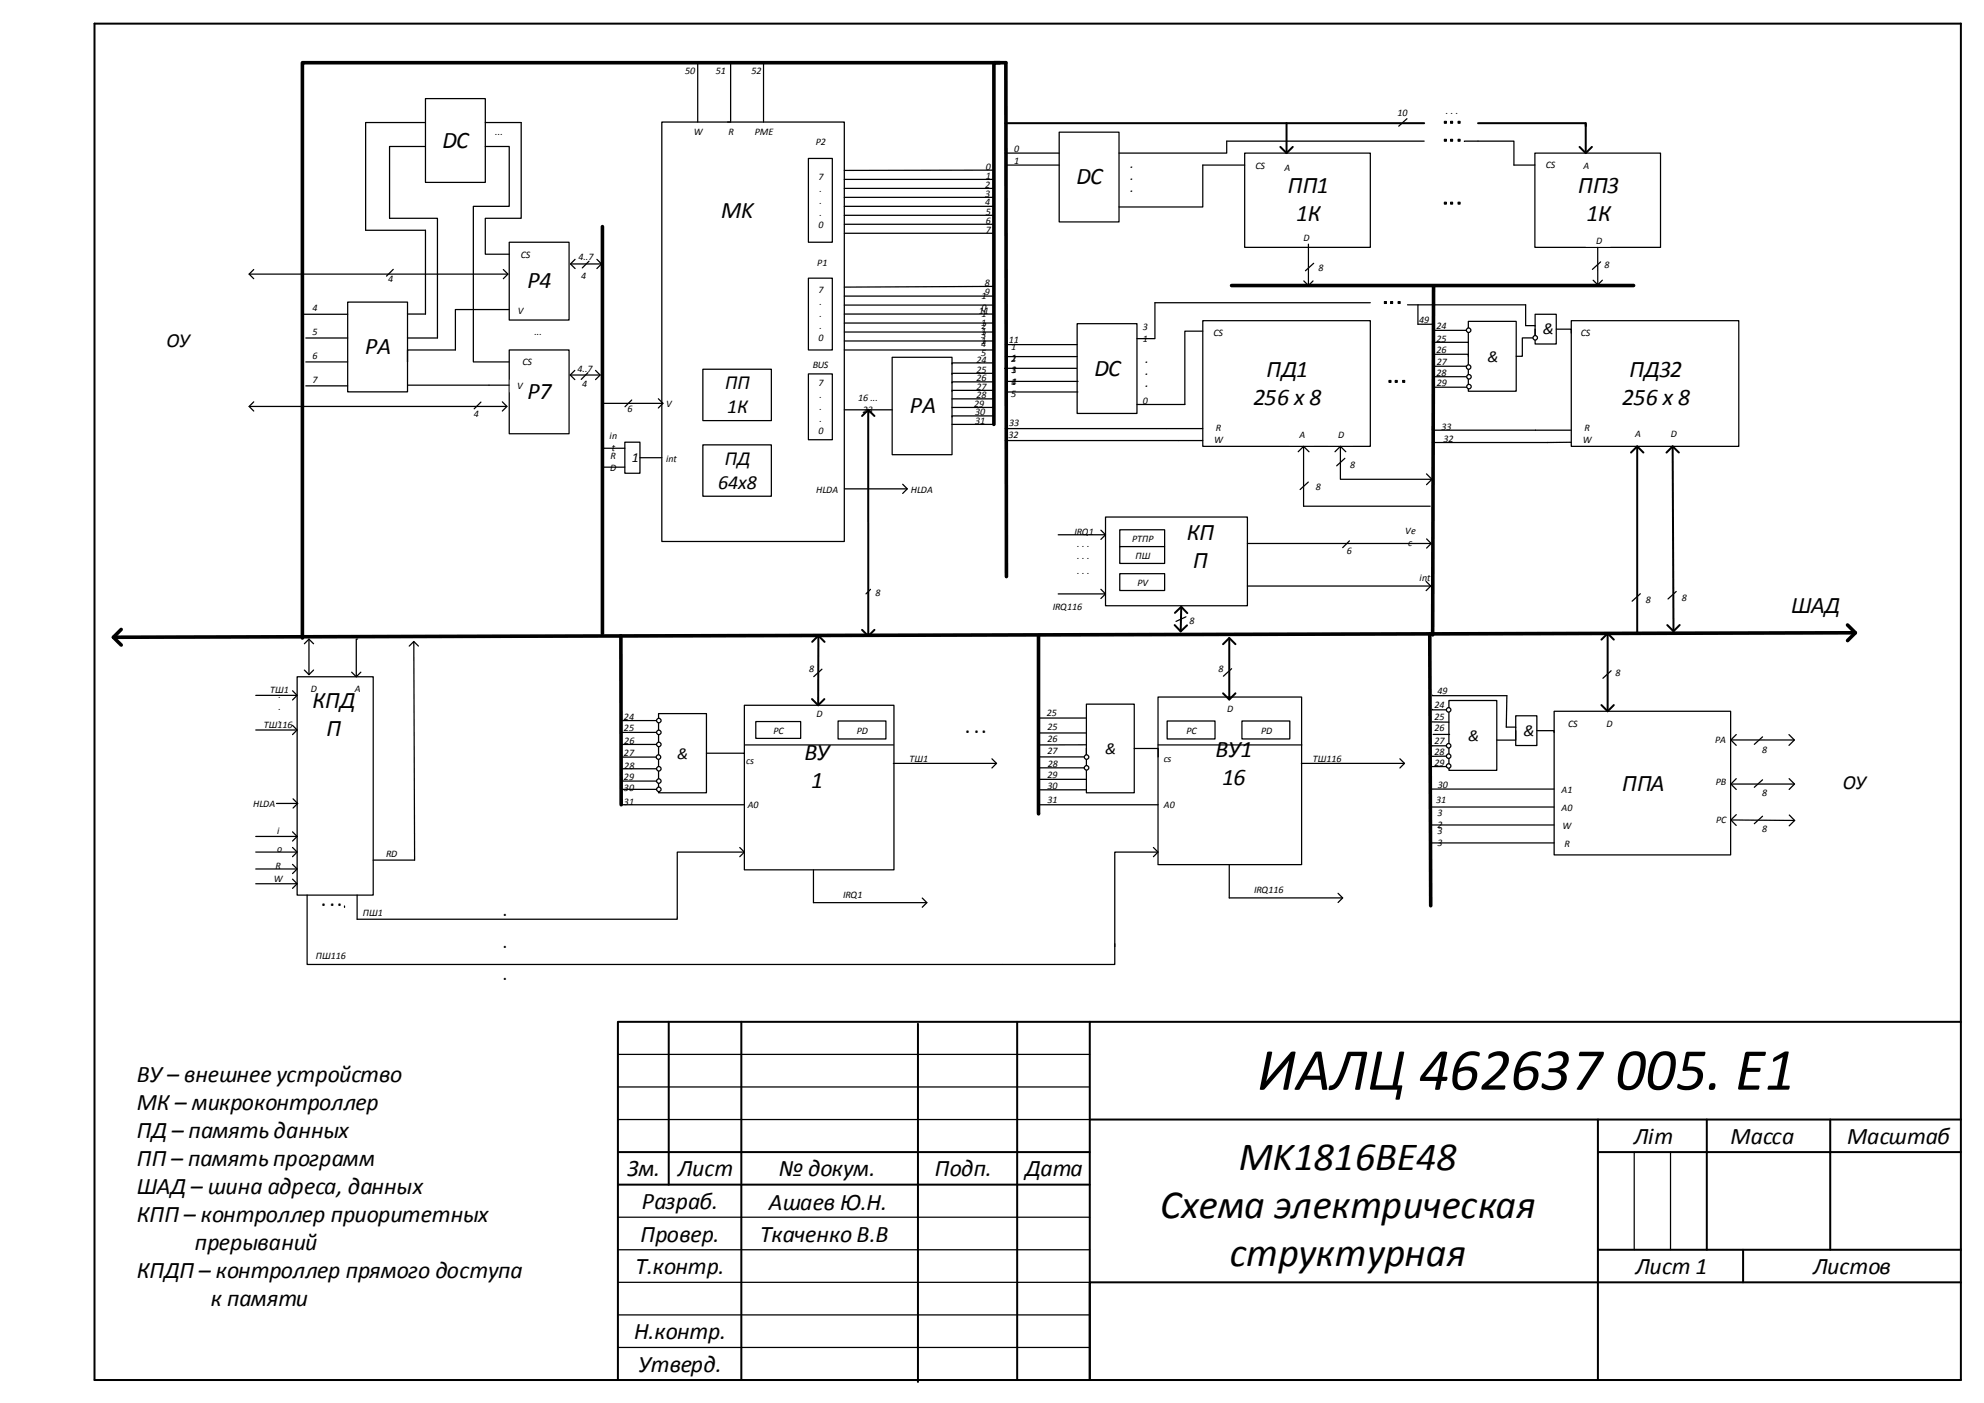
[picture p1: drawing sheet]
<svg xmlns="http://www.w3.org/2000/svg" width="420mm" height="297mm" viewBox="0 0 420 297" stroke-linecap="round" stroke-linejoin="round" font-family="sans-serif">
<g fill="none" stroke="#000" stroke-width=".42">
<path d="M20 5h395v287h-395zM141.5 216.2v34.5M156.9 216.2v75.8M194.3 216.6v75.8M215.3 216.2v75.8M230.6 216.2h-99.8v75.8M415 216.2h-184.4v75.8v-20.7h184.4M230.6 236.9h184.4M338.2 236.9v55.1M361.2 236.9v27.5M387.3 236.9v27.5M130.8 243.8h99.8"/>
<path d="M130.8 250.7h99.8M338.2 243.8h76.8M338.2 264.4h76.8M368.9 264.4v6.9"/>
</g>
<path d="M130.8 236.9h99.8M130.8 230h99.8M130.8 223.1h99.8M130.8 257.6h99.8M345.9 243.8v20.6M353.5 243.8v20.6M130.8 278.2h99.8M130.8 264.4h99.8M130.8 271.3h99.8M130.8 285.1h99.8" fill="none" stroke="#000" stroke-width=".26"/>
<path d="M90 20.9h12.7v17.7h-12.7z" fill-rule="evenodd" fill="#fff"/>
<path d="M90 20.9h12.7v17.7h-12.7z" fill="none" stroke="#000" stroke-width=".26"/>
<path d="M107.8 51.3h12.6v16.4h-12.6z" fill-rule="evenodd" fill="#fff"/>
<path d="M107.8 51.3h12.6v16.4h-12.6z" fill="none" stroke="#000" stroke-width=".26"/>
<path d="M107.8 74.1h12.6v17.7h-12.6z" fill-rule="evenodd" fill="#fff"/>
<path d="M107.8 74.1h12.6v17.7h-12.6z" fill="none" stroke="#000" stroke-width=".26"/>
<path d="M140.1 25.8h38.6v88.8h-38.6z" fill-rule="evenodd" fill="#fff"/>
<path d="M140.1 25.8h38.6v88.8h-38.6z" fill="none" stroke="#000" stroke-width=".26"/>
<path d="M171.1 33.5h5.1v17.8h-5.1z" fill-rule="evenodd" fill="#fff"/>
<path d="M171.1 33.5h5.1v17.8h-5.1z" fill="none" stroke="#000" stroke-width=".26"/>
<path d="M171.1 58.9h5.1v15.2h-5.1z" fill-rule="evenodd" fill="#fff"/>
<path d="M171.1 58.9h5.1v15.2h-5.1z" fill="none" stroke="#000" stroke-width=".26"/>
<path d="M171.1 79.1h5.1v13.9h-5.1z" fill-rule="evenodd" fill="#fff"/>
<path d="M171.1 79.1h5.1v13.9h-5.1z" fill="none" stroke="#000" stroke-width=".26"/>
<path d="M73.6 63.9h12.6v19h-12.6z" fill-rule="evenodd" fill="#fff"/>
<path d="M102.7 25.9h7.6v20.3h-7.6v7.6h5.1M102.7 31h5.1v12.7h-7.6v32.9h7.6M73.6 63.9h12.6v19h-12.6z" fill="none" stroke="#000" stroke-width=".26"/>
<path d="M127.5 47.9v86.2zM25.6 133.2l-1.6 1.6 1.7 1.7M391 132.2l1.7 1.7-1.7 1.6M392.7 133.9l-368.7 .9" fill="none" stroke="#000" stroke-width=".76"/>
<path d="M245.1 147.5h30.4v35.4h-30.4z" fill-rule="evenodd" fill="#fff"/>
<path d="M245.1 147.5h30.4v35.4h-30.4zM245.1 157.6h30.4" fill="none" stroke="#000" stroke-width=".26"/>
<path d="M247 152.6h10.1v3.8h-10.1z" fill-rule="evenodd" fill="#fff"/>
<path d="M247 152.6h10.1v3.8h-10.1z" fill="none" stroke="#000" stroke-width=".26"/>
<path d="M262.8 152.6h10.2v3.8h-10.2z" fill-rule="evenodd" fill="#fff"/>
<path d="M178.7 38h31.6v1.9M178.7 39.9h31.6v2.5M210.3 36l-31.6 .1M178.7 41.8h31.6v3.1M178.7 43.7h31.6v2.5M178.7 45.6h31.6v3.8v-1.9h-31.6M178.7 49.4h31.6v3.1M262.8 152.6h10.2v3.8h-10.2z" fill="none" stroke="#000" stroke-width=".26"/>
<path d="M211.6 13.3h-1.3v76.5M213 122l-.1-108.7h-148.9v121.7" fill="none" stroke="#000" stroke-width=".76"/>
<path d="M188.8 75.6h12.7v20.6h-12.7z" fill-rule="evenodd" fill="#fff"/>
<path d="M178.7 62.7h31.6v1.9M178.7 64.6h31.6v2.5M178.7 66.5h31.6v3.1M178.7 68.4h31.6v2.5M178.7 70.3h31.6v3.8v-1.9h-31.6M178.7 74.1h31.6v3.1M188.8 75.6h12.7v20.6h-12.7zM210.3 60.6l-31.6 .2M178.7 86.7h10.1M210.3 84.2v.2h-8.8" fill="none" stroke="#000" stroke-width=".26"/>
<path d="M182.4 88l1.4-1.3 1.3 1.3M183.8 86.7v47.9M182.4 133.3l1.4 1.3 1.3-1.3" fill="none" stroke="#000" stroke-width=".42"/>
<path d="M224.2 28h12.6v19h-12.6z" fill-rule="evenodd" fill="#fff"/>
<path d="M212.8 32.4h11.4M212.8 34.9h11.4M224.2 28h12.6v19h-12.6z" fill="none" stroke="#000" stroke-width=".26"/>
<path d="M263.4 32.4h26.6v19.9h-26.6z" fill-rule="evenodd" fill="#fff"/>
<path d="M263.4 32.4h26.6v19.9h-26.6z" fill="none" stroke="#000" stroke-width=".26"/>
<path d="M324.8 32.4h26.6v19.9h-26.6z" fill-rule="evenodd" fill="#fff"/>
<path d="M324.8 32.4h26.6v19.9h-26.6z" fill="none" stroke="#000" stroke-width=".26"/>
<path d="M264.1 33h5v4.1h-5z" fill-rule="evenodd" fill="#fff"/>
<path d="M264.1 33h5v4.1h-5z" fill="none" stroke="#fff" stroke-width=".26"/>
<path d="M325.5 32.8h5v4h-5z" fill-rule="evenodd" fill="#fff"/>
<path d="M325.5 32.8h5v4h-5z" fill="none" stroke="#fff" stroke-width=".26"/>
<path d="M254.6 34.9v8.9h-17.8M301.4 29.9h-41.8v2.5h-22.8M320.4 34.9h4.4" fill="none" stroke="#000" stroke-width=".26"/>
<path d="M269.8 33.4h5v4.1h-5z" fill-rule="evenodd" fill="#fff"/>
<path d="M269.8 33.4h5v4.1h-5z" fill="none" stroke="#fff" stroke-width=".26"/>
<path d="M273.8 49h5.1v2.5h-5.1z" fill-rule="evenodd" fill="#fff"/>
<path d="M273.8 49h5.1v2.5h-5.1z" fill="none" stroke="#fff" stroke-width=".26"/>
<path d="M271 31.1l1.3 1.3 1.3-1.3M272.3 26.1v6.3" fill="none" stroke="#000" stroke-width=".42"/>
<path d="M333 33h5.1v4.1h-5.1z" fill-rule="evenodd" fill="#fff"/>
<path d="M333 33h5.1v4.1h-5.1z" fill="none" stroke="#fff" stroke-width=".26"/>
<path d="M335.7 50h5.1v2h-5.1z" fill-rule="evenodd" fill="#fff"/>
<path d="M335.7 50h5.1v2h-5.1z" fill="none" stroke="#fff" stroke-width=".26"/>
<path d="M334.3 31.1l1.3 1.3 1.3-1.3M335.6 26.1v6.3" fill="none" stroke="#000" stroke-width=".42"/>
<path d="M228 68.5h12.6v19h-12.6z" fill-rule="evenodd" fill="#fff"/>
<path d="M212.8 72.9h15.2M212.8 75.5h15.2M228 68.5h12.6v19h-12.6z" fill="none" stroke="#000" stroke-width=".26"/>
<path d="M254.6 67.9h35.4v26.5h-35.4z" fill-rule="evenodd" fill="#fff"/>
<path d="M254.6 67.9h35.4v26.5h-35.4z" fill="none" stroke="#000" stroke-width=".26"/>
<path d="M332.5 67.9h35.5v26.5h-35.5z" fill-rule="evenodd" fill="#fff"/>
<path d="M332.5 67.9h35.5v26.5h-35.5z" fill="none" stroke="#000" stroke-width=".26"/>
<path d="M332.9 68.4h5.1v4.1h-5.1z" fill-rule="evenodd" fill="#fff"/>
<path d="M332.9 68.4h5.1v4.1h-5.1z" fill="none" stroke="#fff" stroke-width=".26"/>
<path d="M255.2 68.4h5.1v4h-5.1z" fill-rule="evenodd" fill="#fff"/>
<path d="M255.2 68.4h5.1v4h-5.1z" fill="none" stroke="#fff" stroke-width=".26"/>
<path d="M255.2 89.8h5.1v4h-5.1z" fill-rule="evenodd" fill="#fff"/>
<path d="M255.2 89.8h5.1v4h-5.1z" fill="none" stroke="#fff" stroke-width=".26"/>
<path d="M333.2 89.8h5v4h-5z" fill-rule="evenodd" fill="#fff"/>
<path d="M333.2 89.8h5v4h-5z" fill="none" stroke="#fff" stroke-width=".26"/>
<path d="M272.9 90h5.1v4.1h-5.1z" fill-rule="evenodd" fill="#fff"/>
<path d="M272.9 90h5.1v4.1h-5.1z" fill="none" stroke="#fff" stroke-width=".26"/>
<path d="M281.2 90h5v4.1h-5z" fill-rule="evenodd" fill="#fff"/>
<path d="M281.2 90h5v4.1h-5z" fill="none" stroke="#fff" stroke-width=".26"/>
<path d="M343.9 89.8h5.1v4h-5.1z" fill-rule="evenodd" fill="#fff"/>
<path d="M343.9 89.8h5.1v4h-5.1z" fill="none" stroke="#fff" stroke-width=".26"/>
<path d="M351.5 89.8h5.1v4h-5.1z" fill-rule="evenodd" fill="#fff"/>
<path d="M351.5 89.8h5.1v4h-5.1z" fill="none" stroke="#fff" stroke-width=".26"/>
<path d="M345.2 95.8l1.3-1.4 1.3 1.4M346.5 94.4v39.7h.6M354 94.4l.2 39.2M355.3 95.8l-1.3-1.4-1.3 1.4M355.5 132.2l-1.3 1.4-1.3-1.3" fill="none" stroke="#000" stroke-width=".42"/>
<path d="M247 90.7h7.6M249.5 93.2h5.1M324.9 91h7.6M332.5 93.6h-5" fill="none" stroke="#000" stroke-width=".26"/>
<path d="M157.5 149.2h31.7v34.9h-31.7z" fill-rule="evenodd" fill="#fff"/>
<path d="M157.5 149.2h31.7v34.9h-31.7zM157.7 157.6h31.4" fill="none" stroke="#000" stroke-width=".26"/>
<path d="M160 152.7h9.5v3.5h-9.5z" fill-rule="evenodd" fill="#fff"/>
<path d="M160 152.7h9.5v3.5h-9.5z" fill="none" stroke="#000" stroke-width=".26"/>
<path d="M177.4 152.6h10.1v3.8h-10.1z" fill-rule="evenodd" fill="#fff"/>
<path d="M177.4 152.6h10.1v3.8h-10.1z" fill="none" stroke="#000" stroke-width=".26"/>
<path d="M229.9 149h10.2v18.7h-10.2z" fill-rule="evenodd" fill="#fff"/>
<path d="M229.9 149h10.2v18.7h-10.2z" fill="none" stroke="#000" stroke-width=".26"/>
<path d="M139.4 151h10.1v16.7h-10.1z" fill-rule="evenodd" fill="#fff"/>
<g fill="none" stroke="#000" stroke-width=".26">
<path d="M147.7 13.3v12.5M154.6 13.3v12.5h-.6M161.6 13.3v12.5M90 25.9h-12.6v22.8h12.6v17.8h-3.8M90 31h-7.6v15.2h10.2v25.3h-6.4M139 152.5h-7.2M139 155h-7.2M139.4 151h10.1v16.7h-10.1zM149.5 159.4h8v.1M219.8 155.1h10.1M229.9 158.4v1.8h-10.1M229.9 157.6h-10.1"/>
<path d="M240.1 158.4h5v1.8M131.5 170.3h25.9M131.8 160.2h7.1M131.8 165.2l7.2 .1M139 162.7h-7.2M139 167h-7.5v.2M219.8 170.3h25.3M219.8 164.9h10.1M219.8 167.1h10.1M229.5 162.5h-9.7v.2"/>
</g>
<path d="M131.4 134.5l.1 35.8M219.8 134.5v37.7" fill="none" stroke="#000" stroke-width=".76"/>
<path d="M212.8 26.1h88.6" fill="none" stroke="#000" stroke-width=".42"/>
<path d="M108.4 51.9h5.6v4.1h-5.6z" fill-rule="evenodd" fill="#fff"/>
<path d="M108.4 51.9h5.6v4.1h-5.6z" fill="none" stroke="#fff" stroke-width=".26"/>
<path d="M108.5 74.4h6.1v4.1h-6.1z" fill-rule="evenodd" fill="#fff"/>
<path d="M108.5 74.4h6.1v4.1h-6.1z" fill="none" stroke="#fff" stroke-width=".26"/>
<path d="M108 80.4h4v2.5h-4z" fill-rule="evenodd" fill="#fff"/>
<path d="M108 80.4h4v2.5h-4z" fill="none" stroke="#fff" stroke-width=".26"/>
<path d="M108.1 64.6h3.2v2.5h-3.2z" fill-rule="evenodd" fill="#fff"/>
<path d="M108.1 64.6h3.2v2.5h-3.2z" fill="none" stroke="#fff" stroke-width=".26"/>
<g fill="none" stroke="#000" stroke-width=".26">
<path d="M64.1 66.5h9.5M64.7 71.5h8.9M64.7 76.6h8.9M107.8 65.5h-11.4v8.6h-10.2v2.5M210.3 76.8h-8.8v.2M210.3 79h-8.8v.2M254.6 70.1h-3.8v15.5h-10.2M290 64.1h-45.6v7.6h-3.8M64.7 81.6h8.9M86.2 81.5h17.3M210.3 80.8h-8.8v.2M210.3 82.6h-8.8v.2"/>
<path d="M210.3 86v.2h-8.8M210.3 88h-8.8v.2M210.3 89.6v.2h-8.8M212.8 93.2h36.7M212.8 90.6l34.2 .1M274.7 95.6l1.2-1.2 1.1 1.2M275.9 94.4v12.7M303.1 93.6h24.4M303.1 90.2v.8h21.9"/>
</g>
<path d="M303.4 60.6l-.2 73.7" fill="none" stroke="#000" stroke-width=".76"/>
<path d="M171.9 135.8l1.3-1.3 1.3 1.3M173.2 134.5v14.7M258.8 136.3l1.4-1.3 1.3 1.3M260.2 135v13M171.8 147.9l1.4 1.3 1.3-1.3M258.8 146.7l1.4 1.3 1.3-1.3" fill="none" stroke="#000" stroke-width=".42"/>
<path d="M184.2 124.7l-.9 1z" fill="#fff"/>
<path d="M184.2 124.7l-.9 1z" fill="none" stroke="#000" stroke-width=".26"/>
<path d="M172.2 143.2l1.8-1.6z" fill="#fff"/>
<path d="M172.2 143.2l1.8-1.6z" fill="none" stroke="#000" stroke-width=".26"/>
<path d="M282.9 98.6l1.7-1.6z" fill="#fff"/>
<path d="M282.9 98.6l1.7-1.6z" fill="none" stroke="#000" stroke-width=".26"/>
<path d="M275.2 103.6l1.7-1.6z" fill="#fff"/>
<path d="M275.2 103.6l1.7-1.6z" fill="none" stroke="#000" stroke-width=".26"/>
<path d="M258.9 143.1l1.8-1.6z" fill="#fff"/>
<path d="M258.9 143.1l1.8-1.6z" fill="none" stroke="#000" stroke-width=".26"/>
<path d="M345.4 127.2l1.8-1.6z" fill="#fff"/>
<path d="M345.4 127.2l1.8-1.6z" fill="none" stroke="#000" stroke-width=".26"/>
<path d="M353 126.7l1.8-1.5z" fill="#fff"/>
<path d="M353 126.7l1.8-1.5z" fill="none" stroke="#000" stroke-width=".26"/>
<path d="M296 26.7l1.8-1.6z" fill="#fff"/>
<path d="M254.6 34.9h8.8M296 26.7l1.8-1.6zM312.8 29.9h7.6v5M275.9 59.4l1 1 1-1M276.9 51.7v8.7M338.1 52.3l.1 8M339.1 59.3l-.9 1-1-1M297.9 64.5h25M282.5 95.6l1.2-1.2 1.1 1.2M283.7 94.4v7h19.4M275.9 107.1h26.8M301.9 100.3l1.2 1.1-1.2 1.2" fill="none" stroke="#000" stroke-width=".26"/>
<path d="M312.8 26.1h22.8v.6" fill="none" stroke="#000" stroke-width=".42"/>
<path d="M260.6 60.4h85.1" fill="none" stroke="#000" stroke-width=".76"/>
<path d="M337 57l1.8-1.6z" fill="#fff"/>
<path d="M337 57l1.8-1.6z" fill="none" stroke="#000" stroke-width=".26"/>
<path d="M276.3 57.3l1.7-1.6z" fill="#fff"/>
<path d="M276.3 57.3l1.7-1.6z" fill="none" stroke="#000" stroke-width=".26"/>
<path d="M62.9 143.2h16.1v46.2h-16.1z" fill-rule="evenodd" fill="#fff"/>
<g fill="none" stroke="#000" stroke-width=".26">
<path d="M312.8 29.9h-2.9M212.6 77.9h15.2M300.1 64.5v4.1h3.3M103.5 81.5h4.3M212.9 82.9h15.2M213 80.7h15.1M64.4 136.2l1-1 1 1M65.4 135.2v7.6M75.7 135.2h-.3v8M54.1 147.1h8.8M54.1 154.5h8.8M61.9 146.2l1 .9-1 1"/>
<path d="M61.9 153.5l1 1-1 .9M62.9 143.2h16.1v46.2h-16.1zM64.4 141.8l1 1 1-1M74.4 142.2l1 1 1-1M139 157.5h-7.4v.2M303.2 147.1l15.7 .1M54.1 177h8.8M61.9 176l1 1-1 1M61.9 179.3l1 1-1 1M156.6 179.3l.9 1-.9 1M189.1 161.5h21.8M209.9 160.6l1 .9-1 1"/>
<path d="M244.1 179.3l1 1-1 1M275.4 161.5h21.8M296.3 160.6l.9 .9-.9 1M54.1 180.3h8.8M54.1 183.9h8.8M54.1 187h8.8M61.9 182.9l1 1-1 .9M61.9 186l1 1-1 1M65 189.4v14.7h170.9v-4.4M79 182h8.7M157.5 180.3h-14.2v14.2h-67.7v-5.1M172.2 184.1v6.9h24"/>
<path d="M195.2 190l1 1-1 1M245.1 180.3h-9.2v20M260.2 183.1v6.9h24M283.2 189l1 1-1 1"/>
</g>
<path d="M310.8 68h10.1v14.8h-10.1z" fill-rule="evenodd" fill="#fff"/>
<path d="M303.7 69.9l7.1 .1M303.7 72.4l7.1 .1M303.7 75h7.1v.4M303.7 77.5h7.1M310.8 68h10.1v14.8h-10.1zM310.8 79.5v.2h-7.1M303.7 81.9l7.1 .1M219.7 151.9h10.1" fill="none" stroke="#000" stroke-width=".26"/>
<path d="M324.9 66.5h4.5v6.3h-4.5z" fill-rule="evenodd" fill="#fff"/>
<path d="M322.9 64.5v4.4l2 .1M324.9 66.5h4.5v6.3h-4.5zM324.9 69.6v1.9h-2.7v3.9h-1.3M329.4 69.6h3.1v.9" fill="none" stroke="#000" stroke-width=".26"/>
<circle cx="324.9" cy="71.5" r=".47" fill="#fff"/>
<circle cx="324.9" cy="71.5" r=".47" fill="none" stroke="#000" stroke-width=".26"/>
<circle cx="310.9" cy="79.7" r=".47" fill="#fff"/>
<circle cx="310.9" cy="79.7" r=".47" fill="none" stroke="#000" stroke-width=".26"/>
<circle cx="310.9" cy="81.8" r=".47" fill="#fff"/>
<circle cx="310.9" cy="81.8" r=".47" fill="none" stroke="#000" stroke-width=".26"/>
<circle cx="310.8" cy="77.7" r=".48" fill="#fff"/>
<circle cx="310.8" cy="77.7" r=".48" fill="none" stroke="#000" stroke-width=".26"/>
<circle cx="310.8" cy="69.9" r=".48" fill="#fff"/>
<circle cx="310.8" cy="69.9" r=".48" fill="none" stroke="#000" stroke-width=".26"/>
<path d="M306.6 148.2h10.2v14.8h-10.2z" fill-rule="evenodd" fill="#fff"/>
<path d="M303 152.7l3.6 .1M303.1 150.1l3 .1M303.3 155.4h3.5M306.1 157.8h-3.1M306.1 160h-3.1M306.6 148.2h10.2v14.8h-10.2zM302.9 162.2h3.4" fill="none" stroke="#000" stroke-width=".26"/>
<circle cx="306.6" cy="160" r=".48" fill="#fff"/>
<circle cx="306.6" cy="160" r=".48" fill="none" stroke="#000" stroke-width=".26"/>
<circle cx="306.6" cy="162.1" r=".48" fill="#fff"/>
<circle cx="306.6" cy="162.1" r=".48" fill="none" stroke="#000" stroke-width=".26"/>
<circle cx="306.6" cy="157.8" r=".48" fill="#fff"/>
<circle cx="306.6" cy="157.8" r=".48" fill="none" stroke="#000" stroke-width=".26"/>
<circle cx="306.6" cy="150.2" r=".48" fill="#fff"/>
<circle cx="306.6" cy="150.2" r=".48" fill="none" stroke="#000" stroke-width=".26"/>
<path d="M320.8 151.5h4.5v6.2h-4.5z" fill-rule="evenodd" fill="#fff"/>
<path d="M318.9 147.2l-.1 6.7 2 .1M320.8 151.5h4.5v6.2h-4.5zM320.8 154.6v2h-4" fill="none" stroke="#000" stroke-width=".26"/>
<circle cx="139.4" cy="162.7" r=".47" fill="#fff"/>
<circle cx="139.4" cy="162.7" r=".47" fill="none" stroke="#000" stroke-width=".26"/>
<circle cx="139.4" cy="152.5" r=".47" fill="#fff"/>
<circle cx="139.4" cy="152.5" r=".47" fill="none" stroke="#000" stroke-width=".26"/>
<circle cx="139.4" cy="155" r=".47" fill="#fff"/>
<circle cx="139.4" cy="155" r=".47" fill="none" stroke="#000" stroke-width=".26"/>
<circle cx="139.4" cy="157.5" r=".47" fill="#fff"/>
<circle cx="139.4" cy="157.5" r=".47" fill="none" stroke="#000" stroke-width=".26"/>
<circle cx="139.4" cy="160.2" r=".48" fill="#fff"/>
<circle cx="139.4" cy="160.2" r=".48" fill="none" stroke="#000" stroke-width=".26"/>
<circle cx="139.4" cy="165.3" r=".47" fill="#fff"/>
<circle cx="139.4" cy="165.3" r=".47" fill="none" stroke="#000" stroke-width=".26"/>
<circle cx="139.4" cy="167" r=".47" fill="#fff"/>
<circle cx="139.4" cy="167" r=".47" fill="none" stroke="#000" stroke-width=".26"/>
<circle cx="230" cy="162.5" r=".48" fill="#fff"/>
<circle cx="230" cy="162.5" r=".48" fill="none" stroke="#000" stroke-width=".26"/>
<circle cx="230" cy="160.2" r=".48" fill="#fff"/>
<g fill="none" stroke="#000" stroke-width=".26">
<path d="M120.7 55.8h6.6M121.7 54.9l-1 .9 1 1M124.7 55.3l-1.5 1.4M126.3 54.9l1 .9-1 1M120.7 79.4h6.3M121.7 78.4l-1 1 1 .9M124.4 78.8l-1.4 1.5M126 78.4l1 1-1 .9"/>
<circle cx="230" cy="160.2" r=".48"/>
</g>
<path d="M132.2 93.6h3.2v6.5h-3.2z" fill-rule="evenodd" fill="#fff"/>
<path d="M127.7 94.8h4.5M127.7 98.8h4.5M127.7 85.3h12.6M132.2 93.6h3.2v6.5h-3.2zM133.7 84.6l-1.4 1.5M135.4 96.8h4.7M139.3 84.4l1 .9-1 1M87.6 135.7l.1 46.3M88.6 136.7l-1-1-1 1" fill="none" stroke="#000" stroke-width=".26"/>
<path d="M328.9 150.5h37.4v30.4h-37.4z" fill-rule="evenodd" fill="#fff"/>
<path d="M328.9 150.5h37.4v30.4h-37.4zM302.7 166.7v.3h26.2M302.7 174v.6h26.2M302.7 178.3l26.2 .1M328.9 170.8h-26.2v.1" fill="none" stroke="#000" stroke-width=".26"/>
<path d="M338.9 135.3l1.3-1.3 1.4 1.3M340.2 134v16.5M338.9 149.2l1.3 1.3 1.4-1.3" fill="none" stroke="#000" stroke-width=".42"/>
<path d="M339.2 143.5l1.8-1.6z" fill="#fff"/>
<path d="M325.3 154.6h3.6v.4M339.2 143.5l1.8-1.6z" fill="none" stroke="#000" stroke-width=".26"/>
<path d="M302.6 134.1l.2 57.5" fill="none" stroke="#000" stroke-width=".76"/>
<path d="M148.8 78.1h14.4v10.9h-14.4z" fill-rule="evenodd" fill="#fff"/>
<path d="M148.8 78.1h14.4v10.9h-14.4z" fill="none" stroke="#000" stroke-width=".26"/>
<path d="M148.8 94.1h14.4v10.9h-14.4z" fill-rule="evenodd" fill="#fff"/>
<path d="M148.8 94.1h14.4v10.9h-14.4zM366.3 156.6h13.5M367.5 155.4l-1.2 1.2 1.2 1.1M378.6 155.4l1.2 1.2-1.2 1.1M366.3 165.9h13.5M366.3 173.5l13.5 .1M367.5 164.8l-1.2 1.1 1.2 1.1M367.5 172.4l-1.2 1.1 1.1 1.2M378.7 164.8l1.1 1.1-1.1 1.1M378.7 172.5l1.1 1.1-1.1 1.1" fill="none" stroke="#000" stroke-width=".26"/>
<path d="M371.3 157.5l1.7-1.6z" fill="#fff"/>
<path d="M371.3 157.5l1.7-1.6z" fill="none" stroke="#000" stroke-width=".26"/>
<path d="M371.3 166.6l1.7-1.6z" fill="#fff"/>
<path d="M371.3 166.6l1.7-1.6z" fill="none" stroke="#000" stroke-width=".26"/>
<path d="M371.3 174.3l1.7-1.6z" fill="#fff"/>
<path d="M52.7 58h54.8M53.7 57l-1 1 1 1M83.2 57l-1.4 1.4M106.5 57l1 1-1 1M52.7 86h54.6M53.7 85l-1 1 1 1M101.8 85.1l-1.4 1.4M106.3 85l1 1-1 1M371.3 174.3l1.7-1.6z" fill="none" stroke="#000" stroke-width=".26"/>
<path d="M234 109.4h30v18.8h-30z" fill-rule="evenodd" fill="#fff"/>
<path d="M234 109.4h30v18.8h-30z" fill="none" stroke="#000" stroke-width=".26"/>
<path d="M237 112.1h9.5v3.6h-9.5z" fill-rule="evenodd" fill="#fff"/>
<path d="M237 112.1h9.5v3.6h-9.5z" fill="none" stroke="#000" stroke-width=".26"/>
<path d="M237 115.7h9.5v3.5h-9.5z" fill-rule="evenodd" fill="#fff"/>
<path d="M237 115.7h9.5v3.5h-9.5z" fill="none" stroke="#000" stroke-width=".26"/>
<path d="M237 121.4h9.5v3.5h-9.5z" fill-rule="evenodd" fill="#fff"/>
<path d="M224 113.2h10M233 112.2l1 1-1 .9M224 125.7h10M233 124.7l1 1-1 .9M237 121.4h9.5v3.5h-9.5zM72.9 191.7v.3" fill="none" stroke="#000" stroke-width=".26"/>
<path d="M248.9 131.5l2.1-1z" fill="#fff"/>
<path d="M178.7 103.4h13.3M191 102.5l1 .9-1 1M264 115h38.9M285.6 114.4l-1.4 1.5M301.9 114l1 1-1 1M248.9 131.5l2.1-1zM264 124h38.8M301.8 123l1 1-1 1M58.5 170h4.5M62 169l1 1-1 1" fill="none" stroke="#000" stroke-width=".26"/>
<path d="M248.6 132.3l1.3 1.3 1.3-1.3M248.7 129.7l1.3-1.3 1.3 1.3M250 128.4l-.1 5.2" fill="none" stroke="#000" stroke-width=".42"/>
<text font-size="12.7" x="266.1" y="230.6">ИАЛЦ 462637 005. Е1</text>
<g font-size="8.5">
<text x="262.2" y="247.6">MK1816ВE48</text>
<text x="245.5" y="257.8">Схема электрическая</text>
<text x="260.3" y="268">структурная</text>
</g>
<g font-size="5">
<text x="93.6" y="31.2">DC</text>
<text x="227.8" y="39">DC</text>
<text x="272.6" y="40.9">ПП1</text>
<text x="334" y="40.9">ПП3</text>
<text x="152.6" y="46.1">MK</text>
<text x="274.3" y="46.9">1К</text>
<text x="335.8" y="46.9">1К</text>
<text x="111.6" y="61">P4</text>
<text x="77.3" y="75">РА</text>
<text x="231.6" y="79.5">DC</text>
<text x="268.1" y="79.7">ПД1</text>
<text x="344.9" y="79.7">ПД32</text>
<text x="111.6" y="84.5">P7</text>
<text x="192.6" y="87.5">РА</text>
<text x="265.3" y="85.7">256 x 8</text>
<text x="343.3" y="85.7">256 x 8</text>
<text x="251.2" y="114.3">КП</text>
<text x="252.6" y="120.2">П</text>
<text x="379.1" y="129.7">ШАД</text>
<text x="66.2" y="149.9">КПД</text>
<text x="69.1" y="155.8">П</text>
<text x="170.3" y="160.9">ВУ</text>
<text x="257.3" y="160.2">ВУ1</text>
<text x="171.6" y="166.8">1</text>
<text x="258.7" y="166.2">16</text>
<text x="343.3" y="167.3">ППА</text>
<text x="29" y="228.8">ВУ– внешнее устройство</text>
<text x="29" y="234.8">МК – микроконтроллер</text>
<text x="29" y="240.7">ПД– память данных</text>
<text x="345.9" y="242">Літ</text>
<text x="366.3" y="242">Масса</text>
<text x="390.9" y="242">Масштаб</text>
<text x="29" y="246.6">ПП – память программ</text>
<text x="132.8" y="248.9">Зм.</text>
<text x="143.5" y="248.9">Лист</text>
<text x="164.9" y="248.9">№ докум.</text>
<text x="197.9" y="248.9">Подп.</text>
<text x="217" y="248.9">Дата</text>
<text x="29" y="252.6">ШАД– шина адреса,данных</text>
<text x="135.9" y="255.8">Разраб.</text>
<text x="162.7" y="256">Ашаев Ю.Н.</text>
<text x="29" y="258.5">КПП – контроллер приоритетных</text>
<text x="135.6" y="262.7">Провер.</text>
<text x="160.9" y="262.7">Ткаченко В.В</text>
<text x="41.3" y="264.4">прерываний</text>
<text x="134.5" y="269.6">Т.контр.</text>
<text x="346.2" y="269.6">Лист 1</text>
<text x="383.8" y="269.6">Листов</text>
<text x="29" y="270.4">КПДП – контроллер прямого доступа</text>
<text x="44.6" y="276.3">к памяти</text>
<text x="134.2" y="283.4">Н.контр.</text>
<text x="135.1" y="290.3">Утверд.</text>
</g>
<g font-size="4.2">
<text x="35.2" y="73.3">ОУ</text>
<text x="153.5" y="82.4">ПП</text>
<text x="153.9" y="87.5">1К</text>
<text x="153.4" y="98.4">ПД</text>
<text x="152" y="103.5">64х8</text>
<text x="390" y="166.9">ОУ</text>
</g>
<g font-size="3.4">
<text x="326.5" y="70.8">&amp;</text>
<text x="314.8" y="76.5">&amp;</text>
<text x="204.4" y="155.2">. . .</text>
<text x="322.4" y="155.8">&amp;</text>
<text x="143.3" y="160.6">&amp;</text>
<text x="233.9" y="159.6">&amp;</text>
<text x="310.7" y="156.8">&amp;</text>
<text x="68" y="191.7">. . .</text>
</g>
<g font-size="2.9">
<text x="133.7" y="97.8">1</text>
<text x="106.5" y="193.7">.</text>
<text x="106.5" y="200.5">.</text>
<text x="106.5" y="207.3">.</text>
</g>
<g font-size="2.1">
<text x="145" y="15.6">50</text>
<text x="151.5" y="15.6">51</text>
<text x="159" y="15.6">52</text>
<text x="104.8" y="28.6">...</text>
<text x="146.8" y="28.5">W</text>
<text x="154.2" y="28.5">R</text>
<text x="159.7" y="28.5">PME</text>
<text x="295.7" y="24.6">10</text>
<text x="305.5" y="29.9">. . .</text>
<text x="305.5" y="26.1">. . .</text>
<text x="306" y="24.2">. . .</text>
<text x="172.6" y="30.7">P2</text>
<text x="208.6" y="35.9">0</text>
<text x="214.6" y="32.1">0</text>
<text x="214.6" y="34.8">1</text>
<text x="239.2" y="35.6">.</text>
<text x="265.7" y="35.7">CS</text>
<text x="327.2" y="35.5">CS</text>
<text x="335.2" y="35.7">A</text>
<text x="173.2" y="38">7</text>
<text x="173.5" y="40.5">.</text>
<text x="208.5" y="39.7">2</text>
<text x="208.5" y="41.6">3</text>
<text x="208.6" y="37.8">1</text>
<text x="239.2" y="38.1">.</text>
<text x="239.2" y="40.7">.</text>
<text x="271.8" y="36.1">A</text>
<text x="173.5" y="43.1">.</text>
<text x="173.5" y="45.6">.</text>
<text x="208.5" y="43.4">4</text>
<text x="208.6" y="45.4">5</text>
<text x="208.6" y="47.3">6</text>
<text x="305.5" y="43.2">. . .</text>
<text x="173.2" y="48.2">0</text>
<text x="208.6" y="49.2">7</text>
<text x="275.8" y="50.9">D</text>
<text x="337.8" y="51.7">D</text>
<text x="82.2" y="59.6">4</text>
<text x="110.3" y="54.7">CS</text>
<text x="122.4" y="55.1">4..7</text>
<text x="123" y="59">4</text>
<text x="173" y="56.4">P1</text>
<text x="279.1" y="57.4">8</text>
<text x="339.6" y="56.7">8</text>
<text x="66.1" y="65.9">4</text>
<text x="173.2" y="62.1">7</text>
<text x="173.5" y="64.6">.</text>
<text x="207.7" y="63.2">1</text>
<text x="207.7" y="65.7">0</text>
<text x="208.4" y="60.5">8</text>
<text x="208.4" y="62.4">9</text>
<text x="292.9" y="64.2">. . .</text>
<text x="66.1" y="71">5</text>
<text x="109.6" y="66.5">V</text>
<text x="113.1" y="71">...</text>
<text x="173.5" y="67.2">.</text>
<text x="173.5" y="69.7">.</text>
<text x="207.2" y="66.4">11</text>
<text x="207.6" y="68.9">1</text>
<text x="207.6" y="71.4">3</text>
<text x="207.6" y="70.8">1</text>
<text x="207.7" y="67">1</text>
<text x="207.7" y="69.5">2</text>
<text x="241.9" y="69.9">3</text>
<text x="256.9" y="71.1">CS</text>
<text x="300.3" y="68.2">49</text>
<text x="304" y="69.7">24</text>
<text x="334.6" y="71.2">CS</text>
<text x="66.1" y="76">6</text>
<text x="110.6" y="77.2">CS</text>
<text x="172" y="77.9">BUS</text>
<text x="173.2" y="72.2">0</text>
<text x="206.7" y="76.9">24</text>
<text x="207.6" y="73.3">4</text>
<text x="207.6" y="72.7">1</text>
<text x="207.6" y="75.2">5</text>
<text x="213.5" y="72.7">11</text>
<text x="214" y="74">1</text>
<text x="214" y="76.5">2</text>
<text x="214.1" y="76.4">1</text>
<text x="241.9" y="72.4">1</text>
<text x="242.4" y="76.8">.</text>
<text x="304" y="72.3">25</text>
<text x="304" y="74.7">26</text>
<text x="304.1" y="77.2">27</text>
<text x="66.1" y="81.1">7</text>
<text x="109.5" y="82.4">V</text>
<text x="122.2" y="78.6">4..7</text>
<text x="123.2" y="82">4</text>
<text x="173.2" y="81.7">7</text>
<text x="206.7" y="80.7">26</text>
<text x="206.7" y="82.5">27</text>
<text x="206.7" y="78.9">25</text>
<text x="214" y="81.4">1</text>
<text x="214" y="84">5</text>
<text x="214.1" y="79">3</text>
<text x="214.1" y="79">1</text>
<text x="214.1" y="81.5">4</text>
<text x="242.4" y="79.3">.</text>
<text x="242.4" y="81.9">.</text>
<text x="293.8" y="80.9">. . .</text>
<text x="304" y="79.6">28</text>
<text x="304.1" y="81.6">29</text>
<text x="100.3" y="88.1">4</text>
<text x="132.8" y="87.2">6</text>
<text x="141" y="86.2">V</text>
<text x="173.5" y="84.3">.</text>
<text x="173.5" y="86.8">.</text>
<text x="173.5" y="89.3">.</text>
<text x="181.6" y="84.9">16 ...</text>
<text x="182.6" y="87.4">23</text>
<text x="206.2" y="86.1">29</text>
<text x="206.4" y="87.9">30</text>
<text x="206.4" y="89.7">31</text>
<text x="206.7" y="84.3">28</text>
<text x="241.9" y="85.4">0</text>
<text x="129" y="92.8">in</text>
<text x="129.5" y="95.3">t</text>
<text x="173.2" y="91.9">0</text>
<text x="213.4" y="92.6">32</text>
<text x="213.6" y="90.1">33</text>
<text x="256.9" y="93.8">W</text>
<text x="257.3" y="91.3">R</text>
<text x="275" y="92.8">A</text>
<text x="283.2" y="92.8">D</text>
<text x="305.1" y="91">33</text>
<text x="305.5" y="93.5">32</text>
<text x="335" y="93.8">W</text>
<text x="335.3" y="91.2">R</text>
<text x="346.1" y="92.5">A</text>
<text x="353.6" y="92.5">D</text>
<text x="129.2" y="99.6">D</text>
<text x="129.2" y="97">R</text>
<text x="141" y="97.7">int</text>
<text x="285.8" y="99">8</text>
<text x="172.8" y="104.3">HLDA</text>
<text x="192.8" y="104.3">HLDA</text>
<text x="278.5" y="103.8">8</text>
<text x="227.4" y="113.1">IRQ1</text>
<text x="297.4" y="113">Ve</text>
<text x="227.9" y="115.8">. . .</text>
<text x="227.9" y="118.3">. . .</text>
<text x="239.6" y="114.6">РТПР</text>
<text x="240.3" y="118.2">ПШ</text>
<text x="285" y="117.2">6</text>
<text x="298" y="115.5">c</text>
<text x="227.9" y="121.4">. . .</text>
<text x="240.7" y="123.9">PV</text>
<text x="300.4" y="122.9">int</text>
<text x="185.3" y="126.1">8</text>
<text x="222.8" y="129">IRQ116</text>
<text x="348.3" y="127.6">8</text>
<text x="355.9" y="127.2">8</text>
<text x="251.7" y="132">8</text>
<text x="171.3" y="142.2">8</text>
<text x="257.9" y="142.2">8</text>
<text x="341.9" y="142.9">8</text>
<text x="57.2" y="146.6">ТШ1</text>
<text x="59" y="147.7">.</text>
<text x="65.8" y="146.3">D</text>
<text x="75.1" y="146.5">A</text>
<text x="303.6" y="149.8">24</text>
<text x="304.2" y="146.9">49</text>
<text x="55.8" y="154.1">ТШ116</text>
<text x="59" y="150.2">.</text>
<text x="59" y="152.8">.</text>
<text x="132.1" y="152.4">24</text>
<text x="132.1" y="154.8">25</text>
<text x="163.7" y="155.2">PC</text>
<text x="172.8" y="151.7">D</text>
<text x="181.4" y="155.2">PD</text>
<text x="221.5" y="151.4">25</text>
<text x="221.7" y="154.6">25</text>
<text x="251.1" y="155.2">PC</text>
<text x="259.7" y="150.7">D</text>
<text x="266.9" y="155.2">PD</text>
<text x="303.6" y="152.4">25</text>
<text x="303.6" y="154.8">26</text>
<text x="331.9" y="153.8">CS</text>
<text x="340" y="153.9">D</text>
<text x="132.1" y="160.1">27</text>
<text x="132.1" y="157.4">26</text>
<text x="157.9" y="161.6">cs</text>
<text x="192.5" y="161.2">ТШ1</text>
<text x="221.7" y="156.9">26</text>
<text x="221.7" y="159.6">27</text>
<text x="246.3" y="161.3">cs</text>
<text x="277.8" y="161.2">ТШ116</text>
<text x="303.6" y="157.5">27</text>
<text x="303.6" y="159.8">28</text>
<text x="363" y="157.2">РА</text>
<text x="372.9" y="159.3">8</text>
<text x="132.1" y="165">29</text>
<text x="132.1" y="167.3">30</text>
<text x="132.1" y="162.7">28</text>
<text x="221.7" y="164.6">29</text>
<text x="221.7" y="166.9">30</text>
<text x="221.7" y="162.2">28</text>
<text x="303.6" y="162.1">29</text>
<text x="304.3" y="166.8">30</text>
<text x="330.5" y="167.7">A1</text>
<text x="363.2" y="166.2">РВ</text>
<text x="53.6" y="170.8">HLDA</text>
<text x="132.1" y="170.3">31</text>
<text x="158.3" y="171.1">A0</text>
<text x="221.7" y="169.8">31</text>
<text x="246.3" y="171.1">A0</text>
<text x="303.9" y="169.8">31</text>
<text x="304.3" y="172.6">3</text>
<text x="330.5" y="171.5">A0</text>
<text x="372.9" y="168.4">8</text>
<text x="58.6" y="176.5">i</text>
<text x="304.3" y="176.5">3</text>
<text x="304.3" y="179">3</text>
<text x="304.3" y="175.1">2</text>
<text x="330.7" y="175.3">W</text>
<text x="331.1" y="179.1">R</text>
<text x="363.2" y="174.1">РС</text>
<text x="372.9" y="176.1">8</text>
<text x="58.3" y="183.9">R</text>
<text x="58.6" y="180.3">o</text>
<text x="81.7" y="181.4">RD</text>
<text x="58" y="186.7">W</text>
<text x="178.4" y="189.9">IRQ1</text>
<text x="265.4" y="188.9">IRQ116</text>
<text x="76.8" y="193.9">ПШ1</text>
<text x="66.9" y="202.8">ПШ116</text>
</g>
</svg>
